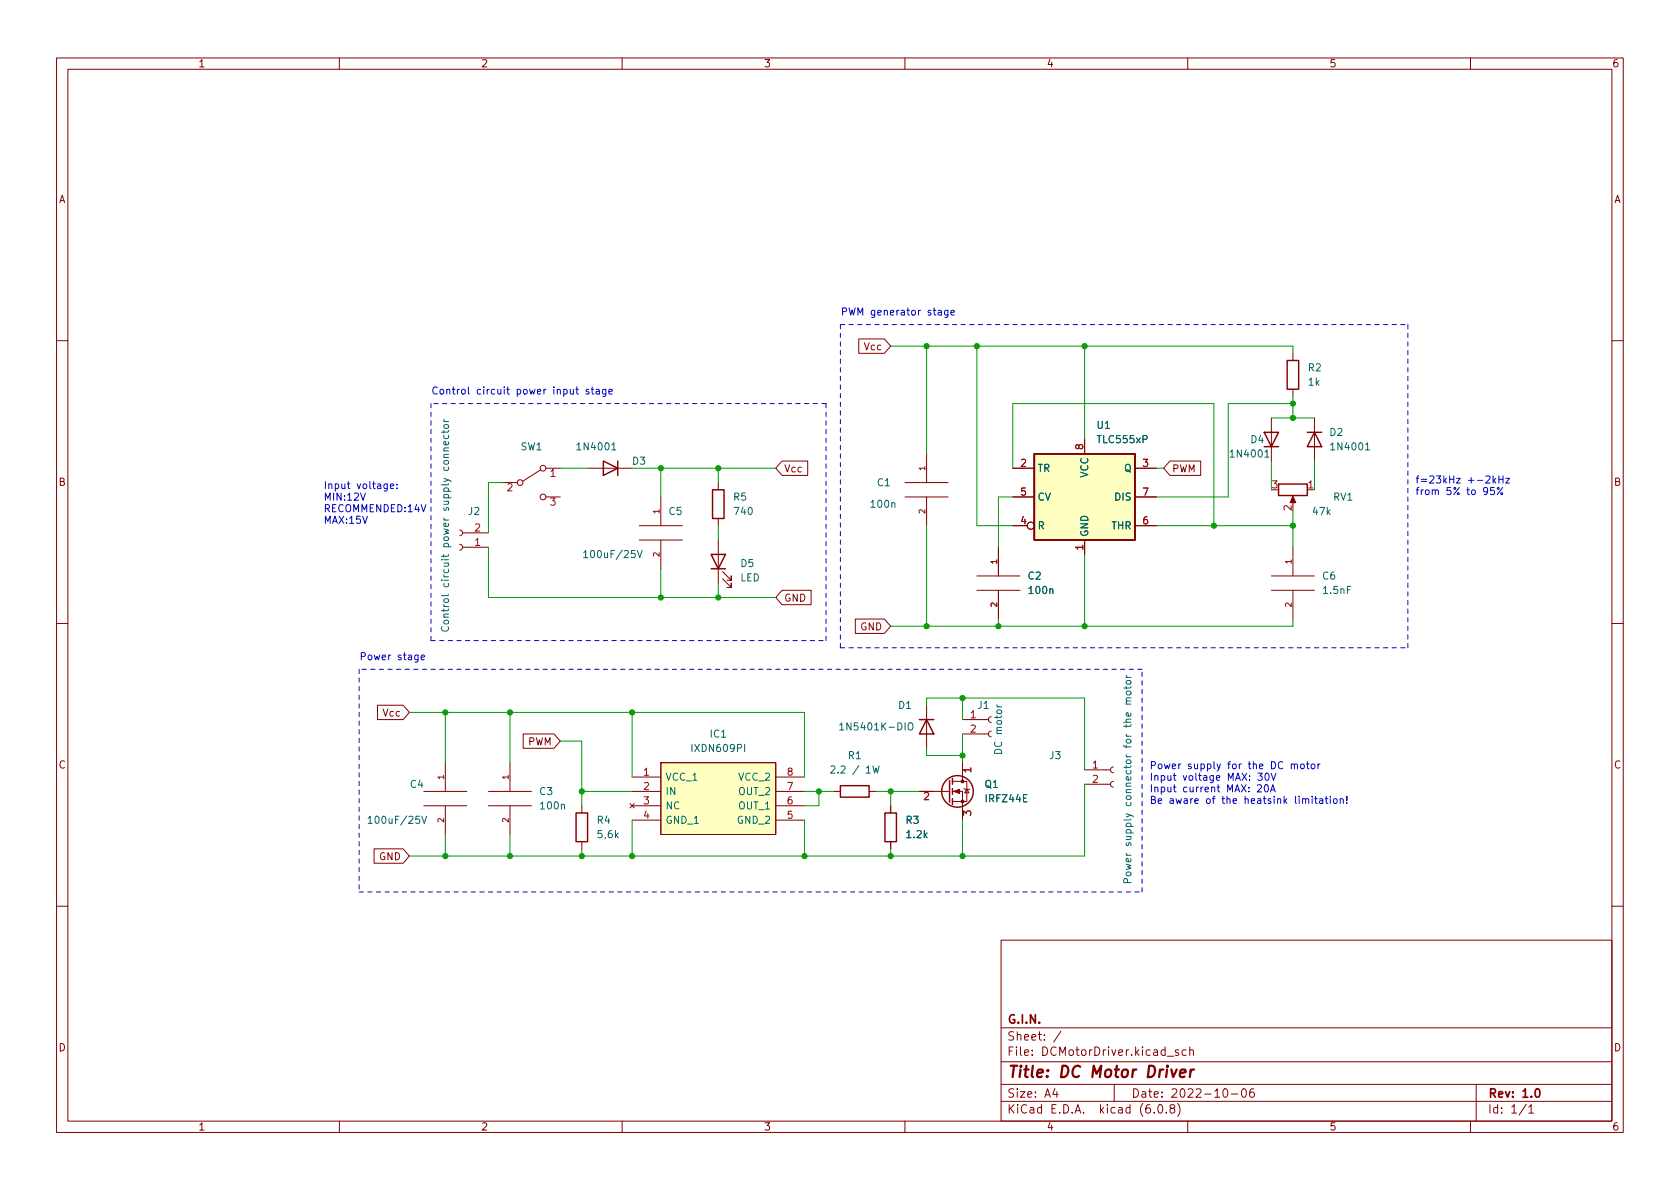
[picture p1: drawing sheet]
<svg xmlns="http://www.w3.org/2000/svg" width="297mm" height="210mm" viewBox="0 0 297 210" stroke-linecap="round" stroke-linejoin="round" font-family="sans-serif">
<g fill="none" stroke="#840000" stroke-width=".18">
<path d="M10 10.2h277v190.1h-277zM12 12.2h273v186.1h-273zM60 10.2v2M110 10.2v2M160 10.2v2M210 10.2v2M260 10.2v2M151.8 59.9h4.6l1.1 1.3-1.1 1.3h-4.6zM10 60.2h2M191.8 77.7v2.6M224.8 73.9v7.6M228.6 62.5v1.2"/>
<path d="M228.6 68.8v1.3M232.4 73.9v7.6M285 60.2h2M81.3 93.7l.3 .2 .2 .3-.2 .4-.3 .1M81.3 96.3l.3 .1 .2 .4-.2 .3-.3 .2M81.8 94.2h4.6M81.8 96.8h4.6M88.9 85.3h2.5M95.6 83.1l-3.1 2M96.5 87.9h2.6M96.5 82.8h2.6M104.1 82.8h7.7"/>
<path d="M113 93h7.6M113 95.5h7.6M116.8 87.9v5.1M116.8 95.5v5.1M127 85.3v1.3M127 91.7v1.3M127 95.5v7.6M138.3 81.5h4.5v2.6h-4.5l-1.1-1.3zM160 87.9h7.6M160 85.3h7.6M163.8 80.3v5M163.8 87.9v5.1"/>
<path d="M176.5 96.8v5M179.1 87.9h3.8M179.1 82.8h3.8M179.1 93h2.5M191.8 95.5v2.5M200.7 87.9h3.8M200.7 82.8h3.8M200.7 93h3.8M206.9 81.5h5.4v2.6h-5.4l-1.2-1.3zM228.6 88.1v1M228.6 96.8v5M10 110.2h2"/>
<path d="M127.8 102.4l1.5 1.5v-.8v.8h-.8M127.8 101.1l1.5 1.5v-.8v.8h-.8M138.3 104.4h5.1v2.5h-5.1l-1.1-1.2zM151.2 109.5h5.2l1.1 1.2-1.1 1.3h-5.2zM172.7 104.4h7.6M172.7 101.8h7.6M176.5 104.4v5.1M224.8 104.4h7.6M224.8 101.8h7.6M228.6 104.4v5.1M285 110.2h2M66.7 124.7h4.6l1.1 1.3-1.1 1.2h-4.6z"/>
<path d="M74.9 139.9h7.6M78.7 134.9v5M86.4 139.9h7.6M90.2 134.9v5M92.5 129.8h5.4l1.2 1.3-1.2 1.2h-5.4zM111.8 139.9h5M111.8 137.4h5M116.8 134.9h20.4v12.7h-20.4zM137.2 139.9h5M137.2 137.4h5M147.3 139.9h1.3M153.7 139.9h1.2"/>
<path d="M162.6 139.9h5.3M163.8 124.7v7.6M168.4 139.9h1.8v5.1M168.4 138.2h2.5v3.5h-2.5M170.2 129.8h4.6M170.2 127.2h4.6M170.2 134.9v3.3M170.4 139.4l.2 .2h.7l.1 .1M170.9 139.6l.4 .6h-.7zM175.3 129.3l-.4 .1-.1 .4 .1 .3 .4 .2M175.3 126.7l-.4 .2-.1 .3 .1 .4 .4 .2M191.8 138.7h4.5"/>
<path d="M191.8 136.1h4.5M196.8 138.2l-.3 .1-.2 .4 .2 .3 .3 .2M196.8 135.6l-.3 .2-.2 .3 .2 .4 .3 .1M66.1 150.1h5.2l1.1 1.3-1.1 1.2h-5.2zM74.9 142.5h7.6M78.7 142.5v5.1M86.4 142.5h7.6M90.2 142.5v5.1M102.9 142.5v1.3M102.9 148.8v1.3M111.4 142.1l.7 .8M111.8 142.5h5"/>
<path d="M111.8 145h5M112.1 142.1l-.7 .8M137.2 142.5h5M137.2 145h5M157.5 142.5v1.3M157.5 148.8v1.3M10 160.2h2M177 166.3h108v32h-108zM285 160.2h2M60 198.3v2M110 198.3v2M160 198.3v2"/>
<path d="M177 194.8h108M177 191.8h108M177 187.8h108M177 181.8h108M186.5 192.5l-.4 1h1M186.9 193v1M187.6 182.4l-1.3 1.9M197 191.8v3M204.1 196.7v.1M204.9 195.4l.2-.1a.81 .81 0 0 1 .6 .7 .81 .81 0 0 1-.3 .8h-.2a.81 .81 0 0 1-.6-.6 .81 .81 0 0 1 .3-.8zM206.2 196.7v.1M206.4 186.8h1.1"/>
<path d="M207.1 196l-.2-.3v-.2l.2-.2 .5 .1 .1 .2-.1 .2-.6 .2-.1 .3v.4l.2 .1h.5l.1-.3-.1-.4-.2-.1M208.2 195.1a1.72 1.72 0 0 1 0 2.3M208.4 185.7l-.4-.1-.2 .2 .1 .3 .5 .1v.4h-.6M209.7 185.7l-.4-.1-.3 .3v.4l.1 .3h.6M210 198.3v2M210.4 185.8l.2-.2 .3 .1 .1 .9M210.4 185.1v1.5M216.4 192.6l.2-.1a.81 .81 0 0 1 .6 .7 .81 .81 0 0 1-.3 .8h-.2a.81 .81 0 0 1-.6-.6 .81 .81 0 0 1 .3-.8zM217.7 193.5h1.2M219.7 192.6l.2-.1a.81 .81 0 0 1 .5 .7 .81 .81 0 0 1-.3 .8h-.1a.81 .81 0 0 1-.6-.6 .81 .81 0 0 1 .3-.8zM221.6 192.5a.59 .59 0 0 0-.7 .7v.5l.2 .3h.4l.2-.1 .1-.5-.2-.2-.4-.1-.3 .3M260 198.3v2"/>
<path d="M261 191.8v6.5M269.9 195.3l-1.3 1.9M270.3 195.8l.4-.5v1.5M270.3 196.8h.9"/>
<circle cx="91.9" cy="85.3" r=".51"/>
<circle cx="96" cy="87.9" r=".51"/>
<circle cx="96" cy="82.8" r=".51"/>
<circle cx="182.2" cy="93" r=".63"/>
</g>
<path d="M271.6 192.6l.2-.1a.82 .82 0 0 1 .6 .7 .82 .82 0 0 1-.3 .8h-.2a.81 .81 0 0 1-.6-.6 .81 .81 0 0 1 .3-.8z" fill="none" stroke="#840000" stroke-width=".3"/>
<path d="M207.1 189.1l.3 1.4 .7-1.4M208.6 189.8l1-.2v-.4l-.2-.1-.6 .1-.2 1 .2 .3 .6-.1M210.5 189.1l-.1 1.4M211.1 189.1l-.4 .1-.2 .3" fill="none" stroke="#840000" stroke-width=".4"/>
<g fill="none" stroke="#006464" stroke-width=".18">
<path d="M78.5 74.2l.2 .3M78.5 76.1v.5M78.5 74.5h.8M78.5 77v.3l.2 .3 .6-.2v-.4M78.5 75.2l.6-.1 .2 .1v.3l-.2 .3h-.4l-.2-.3zM79.3 78.1v.4l-.2 .2-.6-.1v-.5h.3l.1 .6M79.3 76.1l-.2 .3h-1.1M108.2 79.6h.7M241.4 79.6h.8M103.2 97.7l.4-.4v1.3M103.2 98.6h.7M112.7 97.3l.4 1.3 .4-1.3"/>
<path d="M223.7 80.8h.7M78.2 110.8a.6 .6 0 0 0 .4 .9 .6 .6 0 0 0 .7-.6l-.1-.3M78.5 109.8l.6-.1 .2 .1v.3l-.2 .2h-.4l-.2-.2zM199.1 119.4l.3 .4M199.1 119.8h.9M146.9 135.6l.5-.2 .2 .4-.8 .9h.8M148.5 128.2l.3-.4v1.3M148.5 129.1h.7M154.3 135.4l.3 1.3 .3-.9 .2 .9 .3-1.3M160.7 127.9l.2-.1a.43 .43 0 0 1 .5 .4v.5a.42 .42 0 0 1-.4 .4 .42 .42 0 0 1-.4-.4v-.5zM176.3 124.6l.2 .4M199.1 121.4v.4"/>
<path d="M199.2 122.3l.5-.1 .2 .1 .1 .3-.3 .3h-.3l-.3-.3zM199.2 120.4h.6l.2 .2-.1 .3-.2 .1-.5-.1-.1-.1zM200 123.4l-.8 .1-.1 .3 .2 .2M200 121.4l-.2 .3h-1.1M65.1 144.7l.4-.4v1.3M65.1 145.6h.7M74.6 144.3l.4 1.3 .4-1.3M199.2 154.3h.6l.2 .1-.1 .3-.2 .2-.5-.1-.1-.2zM199.4 156.1l-.1-.6-.2-.1h-.3l-.1 .7h1.3"/>
</g>
<g fill="none" stroke="#840000" stroke-width=".25">
<path d="M223.5 76.4h2.6l-1.3 2.6zM223.5 79h2.6M227.6 63.7h2v5.1h-2zM231.1 76.4h2.6M232.4 76.4l1.3 2.6h-2.6zM106.7 81.5l2.5 1.3-2.5 1.3zM109.2 81.5v2.6M125.7 98h2.6l-1.3 2.6zM126 86.6h2v5.1h-2zM182.9 80.3h17.8v15.2h-17.8zM226.1 85.6h5v2h-5zM125.7 100.6h2.6"/>
<path d="M148.6 138.9h5.1v2.1h-5.1zM162.6 127.2h2.5M163.8 127.2l1.3 2.6h-2.5zM167.9 138v3.9M168.4 137.7v1M168.4 139.4v1.1M101.9 143.8h2v5h-2zM156.5 143.8h2v5h-2zM168.4 141.2v1"/>
<circle cx="169.3" cy="139.9" r="2.79"/>
</g>
<g fill="#840000" stroke="#840000" stroke-width=".18">
<path d="M168.7 139.9l1-.3v.7z"/>
<path d="M228.6 87.8l.5 1.1h-1z"/>
<circle cx="170.2" cy="141.7" r=".25"/>
<circle cx="170.2" cy="138.2" r=".25"/>
</g>
<g fill="#ffffc2" stroke="#ffffc2" stroke-width=".18">
<path d="M116.8 134.9h20.4v12.7h-20.4z"/>
<path d="M182.9 80.3h17.8v15.2h-17.8z"/>
</g>
<g fill="none" stroke="#0000c2" stroke-width=".18">
<path d="M165.9 54.9h.5v.8M166.4 55.2h-.4l-.2 .2 .2 .3h.4M167.6 54.9v1l-.2 .2h-.3M167.6 54.9h-.4l-.2 .2 .1 .6h.5M168.1 55.3l.6-.1v-.3h-.4l-.2 .2 .1 .6h.5M101.8 68.8h.5M102 68.4v1.1l.3 .2M104.1 68.9l-.3-.1-.2 .2 .1 .2 .4 .1v.3h-.5M104.5 68.8h.5M104.7 68.4v1.1l.3 .2M105.4 68.9h.5l.1 .8M106 69.1l-.5 .1-.1 .2 .1 .3 .5-.1"/>
<path d="M107.1 68.8v1.1l-.2 .2h-.3M107.1 68.9l-.3-.1-.3 .3 .1 .5h.5M107.7 69.3l.6-.2-.1-.2-.4-.1-.1 .2v.6h.5M68.5 85.6v1l-.3 .2h-.3M68.5 85.6h-.4l-.2 .2 .1 .6h.5M69 86l.6-.1v-.3h-.4l-.2 .1 .1 .7h.5M70.2 86.3v.1M70.2 85.6v.1M262.7 84.3l.5-.1 .2 .3-.7 .9h.7M264 84.2v1.2M264.1 84.9l.4 .5M264.2 86.2h-.6l-.1 .6 .2-.1h.4l.1 .2v.4l-.2 .2-.5-.2"/>
<path d="M264.5 84.6l-.5 .5M265 84.2v1.2M265 84.8h.7M265.7 86.2l-1 1.3M265.7 84.2v1.2M266.2 84.6h.7l-.7 .8h.7M73.9 115.8v1.1l-.2 .2-.3-.1M73.9 115.9l-.3-.1-.3 .3 .1 .5h.5M74.5 116.3l.6-.2-.1-.2-.4-.1-.1 .2v.6h.5M222.3 138.9l.5-.1 .3 .3-.8 .9h.8M222.4 136.7h.8l-.5 .5 .4 .1v.6l-.2 .1-.5-.1M223.7 138.9l.1-.1a.68 .68 0 0 1 .5 .6 .68 .68 0 0 1-.5 .6l-.1-.1-.2-.3z"/>
<path d="M223.8 136.8l.2-.1a.68 .68 0 0 1 .4 .7 .68 .68 0 0 1-.4 .6l-.2-.1-.1-.4zM224.7 136.7l.5 1.3 .4-1.3M224.7 139.7h.7M228.3 135.2l.2-.1 .3 .1 .1 .7M228.3 135.1v.8M228.9 135.3l.1-.2 .3 .1 .1 .7M230.1 135.2l.3-.1 .2 .2v.4l-.2 .2h-.3l-.2-.2zM231 135.1h.5M231.2 134.7v1.1l.3 .1M231.9 135.2l.3-.1 .3 .2v.4l-.3 .2h-.3l-.1-.2zM233 135.1v.8M233.4 135.1l-.4 .2"/>
<path d="M224.6 140l.4-1.2 .5 1.2M230.9 141.4l.1-.2 .3 .1 .1 .8M232 140.8v.1M232 141.2v.9M232.4 141.2h.5M232.6 140.8v1.1l.3 .2M233.3 141.3h.5l.1 .8M233.9 141.5l-.4 .1-.2 .2 .2 .3 .4-.1M234.3 141.2h.5M234.5 140.8v1.1l.3 .2M235.2 140.8v.1M235.2 141.2v.9"/>
<path d="M235.9 141.3l.3-.1 .2 .3v.3l-.2 .3-.3-.1-.1-.2zM237 141.4l.1-.2 .3 .1 .1 .8M237 141.2v.9M238.1 142v.1M238.1 140.8v.8"/>
<circle cx="264.9" cy="86.4" r=".18"/>
<circle cx="265.5" cy="87.3" r=".18"/>
</g>
<path d="M148.6 57.4h100.3M148.6 57.4v57.1M76.2 71.4v41.9M146 71.4h-69.8M63.5 118.4v39.3M76.2 113.3h69.8M146 113.3v-41.9M148.6 114.5h100.3M201.9 118.4h-138.4M248.9 114.5v-57.1M63.5 157.7h138.4M201.9 157.7v-39.3" fill="none" stroke="#0000c2" stroke-width=".18" stroke-dasharray=".8 .8"/>
<g fill="none" stroke="#009600" stroke-width=".18">
<path d="M157.5 61.2h71.1v1.3M163.8 61.2v19.1M172.7 61.2v31.8h6.4M191.8 61.2v16.5M224.8 73.9h7.6M228.6 70.1v3.8M228.6 71.4h-11.4v16.5h-12.7M86.4 96.8v8.9h50.8M88.9 85.3h-2.5v8.9M99.1 82.8h5M111.8 82.8h25.4M116.8 82.8v5.1"/>
<path d="M127 82.8v2.5M127 93v2.5M163.8 93v17.7M179.1 82.8v-11.4h35.5v21.6M179.1 87.9h-2.6v8.9M191.8 98v12.7M204.5 82.8h1.2M204.5 93h24.1M224.8 81.5v5.1M228.6 90.4v6.4M232.4 81.5v5.1M116.8 100.6v5.1"/>
<path d="M127 103.1v2.6M176.5 109.5v1.2M228.6 109.5v1.2h-71.1M72.4 126h69.8v11.4M78.7 126v8.9M90.2 126v8.9M99.1 131.1h3.8v11.4M102.9 139.9h8.9M111.8 126v11.4M142.2 139.9h5.1M144.8 139.9v2.6h-2.6M154.9 139.9h7.7"/>
<path d="M157.5 139.9v2.6M163.8 124.7v-1.3h28v12.7M163.8 132.3v1.3h6.4M170.2 123.4v3.8M170.2 129.8v5.1M191.8 138.7v12.7h-119.4M78.7 147.6v3.8M90.2 147.6v3.8M102.9 150.1v1.3M111.8 145v6.4M142.2 145v6.4M157.5 150.1v1.3"/>
<path d="M170.2 145v6.4"/>
</g>
<g fill="#009600" stroke="#009600" stroke-width=".18">
<circle cx="142.2" cy="151.4" r=".46"/>
<circle cx="157.5" cy="151.4" r=".46"/>
<circle cx="111.8" cy="126" r=".46"/>
<circle cx="111.8" cy="151.4" r=".46"/>
<circle cx="144.8" cy="139.9" r=".46"/>
<circle cx="157.5" cy="139.9" r=".46"/>
<circle cx="102.9" cy="151.4" r=".46"/>
<circle cx="170.2" cy="123.4" r=".46"/>
<circle cx="163.8" cy="110.7" r=".46"/>
<circle cx="170.2" cy="151.4" r=".46"/>
<circle cx="170.2" cy="133.6" r=".46"/>
<circle cx="116.8" cy="105.7" r=".46"/>
<circle cx="127" cy="82.8" r=".46"/>
<circle cx="116.8" cy="82.8" r=".46"/>
<circle cx="127" cy="105.7" r=".46"/>
<circle cx="228.6" cy="71.4" r=".46"/>
<circle cx="214.6" cy="93" r=".46"/>
<circle cx="228.6" cy="93" r=".46"/>
<circle cx="228.6" cy="73.9" r=".46"/>
<circle cx="191.8" cy="110.7" r=".46"/>
<circle cx="191.8" cy="61.2" r=".46"/>
<circle cx="176.5" cy="110.7" r=".46"/>
<circle cx="163.8" cy="61.2" r=".46"/>
<circle cx="172.7" cy="61.2" r=".46"/>
<circle cx="78.7" cy="126" r=".46"/>
<circle cx="90.2" cy="126" r=".46"/>
<circle cx="78.7" cy="151.4" r=".46"/>
<circle cx="90.2" cy="151.4" r=".46"/>
<circle cx="102.9" cy="139.9" r=".46"/>
</g>
<text font-size="2.8" fill="#840000" x="178" y="190.6">Title: DC Motor Driver</text>
<g font-size="2.1" fill="#840000">
<text x="178" y="184">Sheet: /</text>
<text x="178" y="181">G.I.N.</text>
<text x="178" y="186.7">File: DCMotorDriver.kicad_sch</text>
<text x="178" y="196.9">KiCad E.D.A. kicad (6.0.8)</text>
<text x="178" y="194.1">Size: A4</text>
<text x="200" y="194.1">Date: 2022-10-06</text>
<text x="263" y="194.1">Rev: 1.0</text>
<text x="263" y="196.9">Id: 1/1</text>
</g>
<g font-size="1.8" fill="#840000">
<text x="35" y="11.9">1</text>
<text x="85" y="11.9">2</text>
<text x="135" y="11.9">3</text>
<text x="185" y="11.9">4</text>
<text x="235" y="11.9">5</text>
<text x="285" y="11.9">6</text>
<text x="10.3" y="35.9">A</text>
<text x="285.3" y="35.9">A</text>
<text x="152.9" y="61.9">Vcc</text>
<text x="138.6" y="83.5">Vcc</text>
<text x="207.2" y="83.5">PWM</text>
<text x="10.3" y="85.9">B</text>
<text x="285.3" y="85.9">B</text>
<text x="138.6" y="106.4">GND</text>
<text x="152.1" y="111.5">GND</text>
<text x="67.8" y="126.7">Vcc</text>
<text x="93.3" y="131.8">PWM</text>
<text x="10.3" y="135.9">C</text>
<text x="285.3" y="135.9">C</text>
<text x="67" y="152.1">GND</text>
<text x="10.3" y="185.9">D</text>
<text x="285.3" y="185.9">D</text>
<text x="35" y="199.9">1</text>
<text x="85" y="199.9">2</text>
<text x="135" y="199.9">3</text>
<text x="185" y="199.9">4</text>
<text x="235" y="199.9">5</text>
<text x="285" y="199.9">6</text>
</g>
<g font-size="1.8" fill="#0000c2">
<text x="148.6" y="55.8">PWM generator stage</text>
<text x="76.2" y="69.7">Control circuit power input stage</text>
<text x="57.1" y="86.5">Input voltage:</text>
<text x="57.1" y="88.5">MIN:12V</text>
<text x="250.2" y="85.5">f=23kHz +-2kHz</text>
<text x="250.2" y="87.5">from 5% to 95%</text>
<text x="57.1" y="90.6">RECOMMENDED:14V</text>
<text x="57.1" y="92.6">MAX:15V</text>
<text x="63.5" y="116.7">Power stage</text>
<text x="203.2" y="136">Power supply for the DC motor</text>
<text x="203.2" y="138">Input voltage MAX: 30V</text>
<text x="203.2" y="140.1">Input current MAX: 20A</text>
<text x="203.2" y="142.1">Be aware of the heatsink limitation!</text>
</g>
<g font-size="1.8" fill="#006464">
<text x="231.3" y="65.7">R2</text>
<text x="231.4" y="68.2">1k</text>
<text x="194" y="75.8">U1</text>
<text x="235.1" y="77.1">D2</text>
<text x="92.1" y="79.6">SW1</text>
<text x="102.4" y="79.6">1N4001</text>
<text x="111.9" y="82.2">D3</text>
<text x="183.4" y="83.4">TR</text>
<text x="194.2" y="78.4">TLC555xP</text>
<text x="198.8" y="83.4">Q</text>
<text x="217.8" y="80.9">1N4001</text>
<text x="221.2" y="78.4">D4</text>
<text x="235.6" y="79.6">1N4001</text>
<text x="129.7" y="88.5">R5</text>
<text x="154.1" y="89.8">100n</text>
<text x="155.1" y="86">C1</text>
<text x="183.4" y="88.5">CV</text>
<text x="192.4" y="84.5" transform="rotate(-90 192.4 84.5)">VCC</text>
<text x="197.2" y="88.5">DIS</text>
<text x="235.8" y="88.5">RV1</text>
<text x="82.8" y="91.1">J2</text>
<text x="118.3" y="91.1">C5</text>
<text x="130" y="91.1">740</text>
<text x="183.4" y="93.6">R</text>
<text x="192.4" y="95" transform="rotate(-90 192.4 95)">GND</text>
<text x="196.5" y="93.6">THR</text>
<text x="232.2" y="91.1">47k</text>
<text x="103.9" y="98.7">100uF/25V</text>
<text x="131" y="100.3">D5</text>
<text x="130.8" y="102.8">LED</text>
<text x="181.8" y="102.5">C2</text>
<text x="182.1" y="105">100n</text>
<text x="233.9" y="102.5">C6</text>
<text x="234.1" y="105">1.5nF</text>
<text x="79.4" y="109.5" transform="rotate(-90 79.4 109.5)">Control circuit power supply connector</text>
<text x="158.9" y="125.3">D1</text>
<text x="172.9" y="125.3">J1</text>
<text x="125.6" y="130.4">IC1</text>
<text x="149.3" y="129.2">1N5401K-DIO</text>
<text x="122.6" y="133">IXDN609PI</text>
<text x="147.8" y="136.8">2.2 / 1W</text>
<text x="150" y="134.2">R1</text>
<text x="177.2" y="133" transform="rotate(-90 177.2 133)">DC motor</text>
<text x="185.6" y="134.2">J3</text>
<text x="72.6" y="139.3">C4</text>
<text x="95.4" y="140.6">C3</text>
<text x="95.7" y="143.1">100n</text>
<text x="117.6" y="138">VCC_1</text>
<text x="117.6" y="140.6">IN</text>
<text x="117.6" y="143.1">NC</text>
<text x="130.7" y="143.1">OUT_1</text>
<text x="130.7" y="140.6">OUT_2</text>
<text x="130.7" y="138">VCC_2</text>
<text x="174.2" y="139.3">Q1</text>
<text x="174.4" y="141.9">IRFZ44E</text>
<text x="65.8" y="145.7">100uF/25V</text>
<text x="105.6" y="145.7">R4</text>
<text x="105.8" y="148.2">5,6k</text>
<text x="117.6" y="145.7">GND_1</text>
<text x="130.5" y="145.7">GND_2</text>
<text x="160.2" y="145.7">R3</text>
<text x="160.4" y="148.2">1.2k</text>
<text x="200" y="153.9" transform="rotate(-90 200 153.9)">Power supply connector for the motor</text>
</g>
<g font-size="1.8" fill="#a90000">
<text x="180.5" y="82.5">2</text>
<text x="191.5" y="79.5" transform="rotate(-90 191.5 79.5)">8</text>
<text x="202.1" y="82.5">3</text>
<text x="89.7" y="86.9">2</text>
<text x="97.3" y="84.3">1</text>
<text x="97.3" y="89.4">3</text>
<text x="180.5" y="87.6">5</text>
<text x="202.1" y="87.6">7</text>
<text x="224.9" y="86.4">3</text>
<text x="231.3" y="86.4">1</text>
<text x="84" y="94">2</text>
<text x="180.5" y="92.7">4</text>
<text x="202.1" y="92.7">6</text>
<text x="228.3" y="90.3" transform="rotate(-90 228.3 90.3)">2</text>
<text x="84" y="96.5">1</text>
<text x="191.5" y="97.3" transform="rotate(-90 191.5 97.3)">1</text>
<text x="171.6" y="127">1</text>
<text x="171.6" y="129.5">2</text>
<text x="113.8" y="137.2">1</text>
<text x="139.2" y="137.2">8</text>
<text x="171.7" y="136.6" transform="rotate(-90 171.7 136.6)">1</text>
<text x="193.2" y="135.9">1</text>
<text x="113.8" y="139.7">2</text>
<text x="113.8" y="142.2">3</text>
<text x="139.2" y="142.2">6</text>
<text x="139.2" y="139.7">7</text>
<text x="163.3" y="141.5">2</text>
<text x="193.2" y="138.4">2</text>
<text x="113.8" y="144.8">4</text>
<text x="139.2" y="144.8">5</text>
<text x="171.7" y="144.3" transform="rotate(-90 171.7 144.3)">3</text>
</g>
<g font-size="1.4" fill="#a90000">
<text x="163.6" y="83.2" transform="rotate(-90 163.6 83.2)">1</text>
<text x="116.6" y="90.8" transform="rotate(-90 116.6 90.8)">1</text>
<text x="163.6" y="90.8" transform="rotate(-90 163.6 90.8)">2</text>
<text x="116.6" y="98.4" transform="rotate(-90 116.6 98.4)">2</text>
<text x="176.3" y="99.7" transform="rotate(-90 176.3 99.7)">1</text>
<text x="228.3" y="99.7" transform="rotate(-90 228.3 99.7)">1</text>
<text x="176.3" y="107.3" transform="rotate(-90 176.3 107.3)">2</text>
<text x="228.3" y="107.3" transform="rotate(-90 228.3 107.3)">2</text>
<text x="78.5" y="137.8" transform="rotate(-90 78.5 137.8)">1</text>
<text x="89.9" y="137.8" transform="rotate(-90 89.9 137.8)">1</text>
<text x="78.5" y="145.4" transform="rotate(-90 78.5 145.4)">2</text>
<text x="89.9" y="145.4" transform="rotate(-90 89.9 145.4)">2</text>
</g>
</svg>
